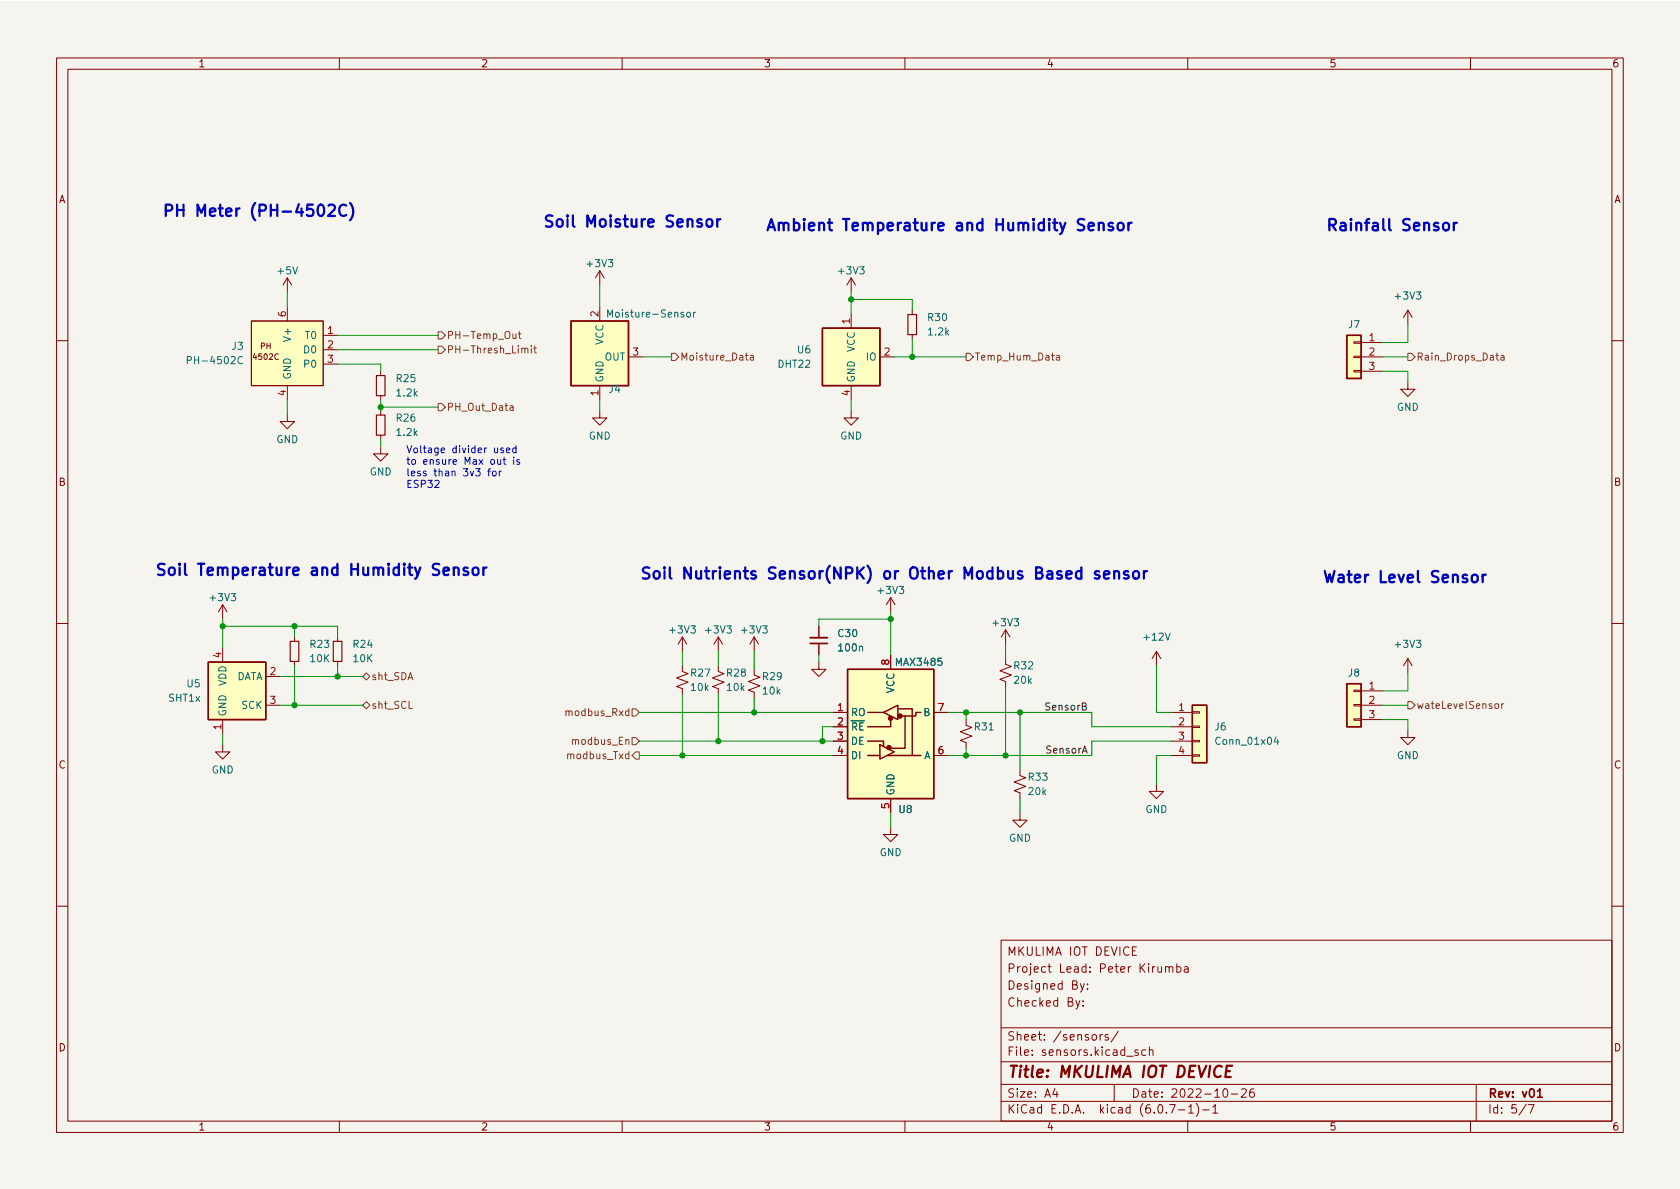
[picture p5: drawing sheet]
<svg xmlns="http://www.w3.org/2000/svg" width="297mm" height="210mm" viewBox="0 0 297 210" stroke-linecap="round" stroke-linejoin="round" font-family="sans-serif">
<path d="M0 .2h297v210.1h-297z" fill="#f5f4ef" stroke="#f5f4ef" stroke-width=".18"/>
<g fill="none" stroke="#840000" stroke-width=".18">
<path d="M10 10.2h277v190.1h-277zM12 12.2h273v186.1h-273zM60 10.2v2M110 10.2v2M160 10.2v2M210 10.2v2M260 10.2v2M44.4 56.8h12.7v11.4h-12.7zM50.8 49.1v2.6M50.8 54.2v2.6M50.8 49.1l-.8 1.3M50.8 49.1l.8 1.3"/>
<path d="M57.1 59.3h2.6M106 47.9v2.5M106 54.2v2.6M106 47.9l-.7 1.2M106 47.9l.8 1.2M150.5 49.1l-.8 1.3M150.5 49.1v2.6M150.5 55.5v2.5M150.5 49.1l.8 1.3M161.3 54.9v.7M161.3 59.2v.7M248.9 54.9v2.5"/>
<path d="M248.9 54.9l-.7 1.2M248.9 54.9l.8 1.2M10 60.2h2M50.8 73.3v1.2h1.3l-1.3 1.3-1.3-1.3h1.3M50.8 68.2v2.5M57.1 61.8h2.6M57.1 64.4h2.6M67.3 79v1.3h1.3l-1.3 1.2-1.3-1.2h1.3M67.3 65.7v.7M67.3 70v.7M67.3 72.6v.8M67.3 77v.7"/>
<path d="M106 72.6v1.3h1.3l-1.3 1.3-1.2-1.3h1.2M106 68.2v2.5M111.1 63.1h2.6M150.5 72.6v1.3h1.3l-1.3 1.3-1.3-1.3h1.3M150.5 68.2v2.5M155.6 63.1h2.5M239.4 65.5h1.3v.3h-1.3zM239.4 63h1.3v.2h-1.3zM239.4 60.4h1.3v.3h-1.3zM240.7 60.6h3.8M240.7 63.1h3.8M240.7 65.7h3.8"/>
<path d="M248.9 67.6v1.2h1.3l-1.3 1.3-1.3-1.3h1.3M285 60.2h2M10 110.2h2M39.4 106.9l-.8 1.3M39.4 106.9v2.6M39.4 114.5v2.6M39.4 106.9l.7 1.3M47 119.6h2.5M52.1 112.6v.8M52.1 117v.7M59.7 112.6v.8M59.7 117v.7"/>
<path d="M120.6 117.7v1l1.1 .4-2.1 .8 2.1 .7-2.1 .8 1 .4v1M120.6 112.6l-.7 1.3M120.6 112.6v2.6M120.6 112.6l.8 1.3M127 117.7v1l1 .4-2 .8 2 .7-2 .8 1 .4v1M127 112.6l-.8 1.3M127 112.6v2.6M127 112.6l.8 1.3M133.3 118.4v1l1.1 .4-2.1 .7 2.1 .8-2.1 .7 1 .4v1M133.3 112.6l-.7 1.3M133.3 112.6v2.6M133.3 112.6l.8 1.3"/>
<path d="M144.8 117.1v1.3h1.2l-1.2 1.2-1.3-1.2h1.3M144.8 110.7v2.1M144.8 113.8v2M157.5 105.7v2.5M157.5 115.8v2.6M157.5 105.7l-.8 1.2M157.5 105.7l.7 1.2M177.8 116.5v1l1 .4-2 .7 2 .8-2 .7 1 .4v1M177.8 111.4l-.8 1.2M177.8 111.4v2.5M177.8 111.4l.8 1.2M204.5 115.2l-.8 1.3"/>
<path d="M204.5 115.2v2.5M204.5 115.2l.7 1.3M248.9 116.5l-.7 1.2M248.9 116.5v2.5M248.9 116.5l.8 1.2M285 110.2h2M39.4 131.7v1.3h1.2l-1.2 1.2-1.3-1.2h1.3M39.4 127.2v2.6M47 124.7h2.5M147.3 126h2.6M147.3 128.5h2.6M147.3 131.1h2.6"/>
<path d="M147.3 133.6h2.6M158.7 125.3h.1M165.1 126h2.5M165.1 133.6h2.5M170.8 127.2v1.1l1 .3-2 .8 2 .8-2 .7 1 .4v1M180.3 136.1v1.1l1.1 .3-2.1 .8 2.1 .8-2.1 .7 1 .4v1M204.5 138.7v1.2h1.2l-1.2 1.3-1.3-1.3h1.3M207 126h3.8M207 128.5h3.8M207 131.1h3.8M207 133.6h3.8M210.8 133.5h1.3v.2h-1.3z"/>
<path d="M210.8 130.9h1.3v.3h-1.3zM210.8 128.4h1.3v.2h-1.3zM210.8 125.9h1.3v.2h-1.3zM239.4 127.1h1.3v.3h-1.3zM239.4 124.6h1.3v.2h-1.3zM239.4 122h1.3v.3h-1.3zM240.7 122.2h3.8M240.7 124.7h3.8M240.7 127.2h3.8M248.9 129.2v1.2h1.3l-1.3 1.3-1.3-1.3h1.3M157.5 146.3v1.3h1.2l-1.2 1.2-1.3-1.2h1.3M157.5 141.2v2.6"/>
<path d="M180.3 143.8v1.2h1.3l-1.3 1.3-1.2-1.3h1.2M10 160.2h2M177 166.3h108v32h-108zM190.2 176.9l.4 1M190.9 176.9l-.5 1.4-.2 .1M191 173.9l.4 1M191.5 177.8v.1M191.5 177v.1M191.7 173.9l-.5 1.4-.2 .1M192.3 174.8v.1M192.3 174v.1M200.2 168.1h.5"/>
<path d="M200.9 167.4h-.7v1.5h.7M204.7 170.9l.1 1h.3l.3-.1M205.4 170.9v1M206.1 171.1l.2-.2 .3 .1 .1 .9M206.1 170.9v1M206.7 171.1l.2-.2 .4 .1 .1 .9M208.1 171l.4-.1 .3 .3v.4l-.2 .3h-.5M208.1 170.4v1.5M209.4 171h.6l.1 .9M210.1 171.3l-.5 .1a.29 .29 0 0 0-.2 .2 .29 .29 0 0 0 .2 .3h.5M285 160.2h2M60 198.3v2"/>
<path d="M110 198.3v2M160 198.3v2M177 194.8h108M177 191.8h108M177 187.8h108M177 181.8h108M186.5 192.5l-.4 1h1M186.9 193v1M194.5 182.9v1M194.9 182.9l-.3 .1-.1 .2M195.9 183l-.3-.1-.2 .2v.3l.5 .1v.4h-.5M197 191.8v3"/>
<path d="M197.7 182.4l-1.3 1.9M199.2 186.8h1.2M201.2 185.7l-.3-.1-.3 .2 .1 .3 .5 .1v.4h-.6M202.6 185.7l-.5-.1-.2 .3v.4l.1 .3h.6M203.2 185.8l.2-.2 .4 .1 .1 .9M203.2 185.1v1.5M206.8 195.3h1l-.7 1.5M208.4 196.3h1.1M210 198.3v2M210.1 195.8l.5-.5v1.5M210.1 196.8h.9M211.5 195.1a1.72 1.72 0 0 1 0 2.3"/>
<path d="M212.6 196.3h1.2M214.4 195.8l.5-.5v1.5M214.4 196.8h.9M216.4 192.6l.2-.1a.81 .81 0 0 1 .6 .7 .81 .81 0 0 1-.3 .8h-.2a.81 .81 0 0 1-.6-.6 .81 .81 0 0 1 .3-.8zM217.7 193.5h1.2M219.5 192.7l.6-.2 .2 .2 .1 .3-1 1h1M221.6 192.5a.59 .59 0 0 0-.7 .7v.5l.2 .3h.4l.2-.1 .1-.5-.2-.2-.4-.1-.3 .3M260 198.3v2M261 191.8v6.5M269.9 195.3l-1.3 1.9M270.2 195.3h1l-.6 1.5"/>
</g>
<path d="M143.3 113.8h3M271.8 193l.5-.5v1.5M271.8 194h.9" fill="none" stroke="#840000" stroke-width=".3"/>
<path d="M216.8 189.4h.7M217.9 188.5h-1l-.2 2h.9" fill="none" stroke="#840000" stroke-width=".4"/>
<path d="M160.5 55.6h1.6v3.6h-1.6zM66.5 66.4h1.6v3.6h-1.6zM66.5 73.4h1.6v3.6h-1.6zM51.3 113.4h1.5v3.6h-1.5zM58.9 113.4h1.6v3.6h-1.6z" fill="none" stroke="#840000" stroke-width=".2"/>
<g fill="#ffffc2" stroke="#ffffc2" stroke-width=".18">
<path d="M149.9 118.4h15.2v22.8h-15.2z"/>
<path d="M238.1 59.3h2.6v7.6h-2.6z"/>
<path d="M210.8 124.7h2.6v10.2h-2.6z"/>
<path d="M238.1 120.9h2.6v7.6h-2.6z"/>
<path d="M44.4 56.8h12.7v11.4h-12.7z"/>
<path d="M145.4 58h10.2v10.2h-10.2z"/>
<path d="M101 56.8h10.1v11.4h-10.1z"/>
<path d="M36.8 117.1h10.2v10.1h-10.2z"/>
</g>
<g fill="none" stroke="#840000" stroke-width=".25">
<path d="M101 56.8h10.1v11.4h-10.1zM145.4 58h10.2v10.2h-10.2zM238.1 59.3h2.6v7.6h-2.6zM36.8 117.1h10.2v10.1h-10.2zM149.9 118.4h15.2v22.8h-15.2zM153.4 131.1h2.8v.6M153.4 133.6h2.2M153.4 126h2.8M155.6 131.7l2.5 1.3-2.5 1.2zM156.2 126l2.5-1.3v2.5zM156.2 131.7v.3M156.8 133.6h6"/>
<path d="M157.5 127.2v1.3h-4.1M158.7 125.3h2.6v8.3M160 126.6v5.7h-2.5M162.8 126h-.9v.6h-2.5M210.8 124.7h2.6v10.2h-2.6zM238.1 120.9h2.6v7.6h-2.6z"/>
</g>
<g fill="#840000" stroke="#840000" stroke-width=".25">
<circle cx="157.2" cy="132.2" r=".36"/>
<circle cx="157.5" cy="127" r=".36"/>
<circle cx="159.1" cy="126.6" r=".36"/>
</g>
<path d="M107.4 56.1v-1.3l.5 .9 .4-.9v1.3M121.5 55.3l.3-.1 .3 .3v.3l-.3 .3-.3-.1-.1-.2zM122.6 55.2v.9M123 55.2l-.4 .3M33.1 63.7h.6l.1-.2v-.3l-.7-.1v1.2M42.9 63.2a.6 .6 0 0 0-.9 .4 .6 .6 0 0 0 .6 .7l.3-.1M225.6 130.3l-.3 .9h.8M225.9 130.8v.8" fill="none" stroke="#006464" stroke-width=".18"/>
<path d="M143.3 112.8h3" fill="none" stroke="#840000" stroke-width=".33"/>
<g fill="none" stroke="#725600" stroke-width=".18">
<path d="M77.5 58.7h.6l.6 .6-.6 .6h-.6zM90.7 59v.8l.3 .1 .2-.1M91.2 59v.9M91.6 59h.5M91.8 58.6v1.1l.3 .2M77.5 71.4h.6l.6 .6-.6 .6h-.6zM77.5 61.2h.6l.6 .6-.6 .7h-.6zM90.2 71.8h.5v.8M90.7 72l-.4 .1-.2 .2 .2 .3 .4-.1M92.3 61.7l.1-.1h.3l.1 .8M92.8 61.8l.2-.2h.3v.8M93.9 61.1v.2"/>
<path d="M93.9 61.6v.8M94.4 61.6h.5M94.5 61.1v1.1l.4 .2M118.7 62.5h.7l.6 .6-.6 .6h-.7zM132.7 62.9h.5v.8M133.2 63.1l-.4 .1-.2 .2 .2 .3 .4-.1M170.8 62.5h.6l.7 .6-.7 .6h-.6zM186.8 62.9h.5v.8M187.3 63.1l-.4 .1-.2 .2 .2 .3 .4-.1M248.9 62.5h.7l.6 .6-.6 .6h-.7zM265.4 62.9h.5v.8M265.9 63.1l-.4 .1-.2 .2 .2 .3 .4-.1"/>
<path d="M64.1 119.6l.7-.6 .6 .6-.6 .7zM64.1 124.7l.7-.6 .6 .6-.6 .6zM111.8 133.6l.6-.6h.6v1.2h-.6zM111.8 125.3h.6l.6 .7-.6 .6h-.6zM111.8 130.4h.6l.6 .7-.6 .6h-.6zM248.9 124.1h.7l.6 .6-.6 .6h-.7zM264.4 124.6l.1-.2 .4 .2 .1 .4-.1 .2-.4 .1-.1-.1zM265.5 124.4v.9M265.9 124.4l-.4 .3"/>
</g>
<g fill="none" stroke="#0000c2" stroke-width=".18">
<path d="M89 79.3l-.3-.1-.2 .2 .1 .2 .4 .1v.3h-.5M89.6 79.6l.6-.1-.1-.2-.4-.1-.1 .2v.6h.5M91.2 79.3l-.3-.1-.3 .3 .2 .5h.4M91.2 78.8v1.3M86.2 83.3h.5M86.7 82.9l-.3 .2v1.1M87.2 83.4l.3-.1 .2 .2v.4l-.2 .3-.3-.1-.1-.2zM88 81.3v.7l.3 .1 .2-.1M88.3 83.3v.9M88.5 81.3v.8M88.6 83.3l-.3 .2M88.9 81.3h.5"/>
<path d="M89.1 80.8v1.1l.3 .2M90.8 80.8v.2M90.8 81.3v.8M91.8 81.3h-.3l-.1 .1v.2l.4 .1v.3h-.4"/>
</g>
<g fill="none" stroke="#0000c2" stroke-width=".4">
<path d="M56.5 36.3a.47 .47 0 0 1 .7 .3 1.03 1.03 0 0 1-.6 1.6 1.33 1.33 0 0 1-.1-1.9zM58.1 36.4l.3-.2h.4a.54 .54 0 0 1 .3 .8l-1.1 1.2h1.2M61.2 36.4a.8 .8 0 0 0-1 0 .8 .8 0 0 0-.2 .9 .75 .75 0 0 0 .4 .8 .75 .75 0 0 0 .8-.1M61.9 35.9a2.29 2.29 0 0 1 0 3.1M125.1 38.9a.54 .54 0 0 1 .9 .2v.6a.54 .54 0 0 1-.6 .4 .54 .54 0 0 1-.5-.4v-.6zM126.8 38.8v1.3M127.4 38.8a.51 .51 0 0 0-.6 .3M194.3 39.6a.5 .5 0 0 1 .8 .1v1M194.3 39.4v1.3M196.8 39.5l-.5-.1-.3 .3 .1 .3 .7 .2v.1v.3l-.2 .1-.6-.1M197.8 39.5a.54 .54 0 0 1 .9 .3v.5a.54 .54 0 0 1-.6 .4 .54 .54 0 0 1-.5-.4v-.5zM199.5 39.4v1.3"/>
<path d="M200.1 39.4a.51 .51 0 0 0-.6 .4M255.3 39.5a.54 .54 0 0 1 .9 .3v.5a.54 .54 0 0 1-.5 .4 .54 .54 0 0 1-.6-.4v-.5zM257.1 39.4v1.3M257.6 39.4a.51 .51 0 0 0-.5 .4M80.2 100.5a.5 .5 0 0 1 .9 .1v1.1M80.2 100.4v1.3M82.7 100.4h-.5l-.3 .2 .1 .3 .7 .2 .1 .2-.1 .3-.2 .1-.6-.1M83.8 100.4a.54 .54 0 0 1 .8 .3v.6a.54 .54 0 0 1-.5 .4 .54 .54 0 0 1-.5-.4v-.6zM85.5 100.4v1.3M86 100.4a.51 .51 0 0 0-.5 .3M194.3 101.1l-.4-.1-.3 .3 .1 .3 .6 .2 .1 .1-.1 .3-.2 .1-.5-.1M195.2 101.7l.9-.2v-.4l-.6-.1-.3 .3 .1 .9 .2 .1 .6-.1"/>
<path d="M197 101.2a.5 .5 0 0 1 .9 .1v1M197 101v1.3M199.5 101.1l-.5-.1-.3 .3 .1 .3 .7 .2 .1 .1-.1 .3-.2 .1-.6-.1M200.5 101.1a.54 .54 0 0 1 .9 .3v.5a.54 .54 0 0 1-.5 .4 .54 .54 0 0 1-.6-.4v-.5zM202.2 101v1.3M202.8 101a.51 .51 0 0 0-.6 .4M260.4 101.7a.54 .54 0 0 1 .9 .3v.6a.54 .54 0 0 1-.5 .4 .54 .54 0 0 1-.6-.4v-.6zM262.1 101.6v1.4M262.7 101.6a.51 .51 0 0 0-.6 .4"/>
</g>
<g fill="none" stroke="#009600" stroke-width=".18">
<path d="M50.8 51.7v2.5M59.7 59.3h17.8M106 50.4v3.8M150.5 51.7v3.8M150.5 53h10.8v1.9M161.3 59.9v3.2M248.9 57.4v3.2h-4.4M50.8 70.7v2.6M59.7 64.4h7.6v1.3M59.7 61.8h17.8M67.3 70.7v1.9M67.3 77.7v1.3"/>
<path d="M67.3 72h10.2M106 70.7v1.9M113.7 63.1h5M150.5 70.7v1.9M158.1 63.1h12.7M244.5 63.1h4.4M244.5 65.7h4.4v1.9M39.4 109.5v5M39.4 110.7h20.3v1.9M49.5 119.6h14.6M52.1 110.7v1.9M52.1 117.7v7"/>
<path d="M59.7 117.7v1.9M120.6 115.2v2.5M127 115.2v2.5M133.3 115.2v3.2M144.8 115.8v1.3M157.5 109.5h-12.7v1.2M157.5 108.2v7.6M177.8 113.9v2.6M204.5 117.7v8.3h2.5M248.9 119v3.2h-4.4M39.4 129.8v1.9M49.5 124.7h14.6"/>
<path d="M113 131.1h34.3M113 133.6h34.3M113 126h34.3M120.6 122.8v10.8M127 122.8v8.3M133.3 123.4v2.6M147.3 128.5h-1.9v2.6M167.6 126h25.4v2.5h14M170.8 126v1.2M170.8 132.3v1.3M177.8 121.5v12.1M180.3 126v10.1"/>
<path d="M207 131.1h-14v2.5h-25.4M207 133.6h-2.5v5.1M244.5 124.7h4.4M244.5 127.2h4.4v2M157.5 143.8v2.5M180.3 141.2v2.6"/>
</g>
<g fill="#009600" stroke="#009600" stroke-width=".18">
<circle cx="170.8" cy="126" r=".46"/>
<circle cx="180.3" cy="126" r=".46"/>
<circle cx="170.8" cy="133.6" r=".46"/>
<circle cx="177.8" cy="133.6" r=".46"/>
<circle cx="52.1" cy="110.7" r=".46"/>
<circle cx="39.4" cy="110.7" r=".46"/>
<circle cx="52.1" cy="124.7" r=".46"/>
<circle cx="59.7" cy="119.6" r=".46"/>
<circle cx="133.3" cy="126" r=".46"/>
<circle cx="145.4" cy="131.1" r=".46"/>
<circle cx="127" cy="131.1" r=".46"/>
<circle cx="120.6" cy="133.6" r=".46"/>
<circle cx="157.5" cy="109.5" r=".46"/>
<circle cx="67.3" cy="72" r=".46"/>
<circle cx="161.3" cy="63.1" r=".46"/>
<circle cx="150.5" cy="53" r=".46"/>
</g>
<g font-size="2.8" fill="#0000c2">
<text x="28.6" y="38.3">PH Meter (PH-4502C)</text>
<text x="95.9" y="40.2">Soil Moisture Sensor</text>
<text x="135.3" y="40.8">Ambient Temperature and Humidity Sensor</text>
<text x="234.3" y="40.8">Rainfall Sensor</text>
<text x="27.3" y="101.8">Soil Temperature and Humidity Sensor</text>
<text x="113" y="102.4">Soil Nutrients Sensor(NPK) or Other Modbus Based sensor</text>
<text x="233.7" y="103.1">Water Level Sensor</text>
</g>
<text font-size="2.8" fill="#840000" x="178" y="190.6">Title: MKULIMA IOT DEVICE</text>
<g font-size="2.1" fill="#840000">
<text x="178" y="172">Project Lead: Peter Kirumba</text>
<text x="178" y="169">MKULIMA IOT DEVICE</text>
<text x="178" y="178">Checked By:</text>
<text x="178" y="175">Designed By:</text>
<text x="178" y="184">Sheet: /sensors/</text>
<text x="178" y="186.7">File: sensors.kicad_sch</text>
<text x="178" y="196.9">KiCad E.D.A. kicad (6.0.7-1)-1</text>
<text x="178" y="194.1">Size: A4</text>
<text x="200" y="194.1">Date: 2022-10-26</text>
<text x="263" y="194.1">Rev: v01</text>
<text x="263" y="196.9">Id: 5/7</text>
</g>
<g font-size="1.8" fill="#840000">
<text x="35" y="11.9">1</text>
<text x="85" y="11.9">2</text>
<text x="135" y="11.9">3</text>
<text x="185" y="11.9">4</text>
<text x="235" y="11.9">5</text>
<text x="285" y="11.9">6</text>
<text x="10.3" y="35.9">A</text>
<text x="285.3" y="35.9">A</text>
<text x="10.3" y="85.9">B</text>
<text x="285.3" y="85.9">B</text>
<text x="10.3" y="135.9">C</text>
<text x="285.3" y="135.9">C</text>
<text x="10.3" y="185.9">D</text>
<text x="285.3" y="185.9">D</text>
<text x="35" y="199.9">1</text>
<text x="85" y="199.9">2</text>
<text x="135" y="199.9">3</text>
<text x="185" y="199.9">4</text>
<text x="235" y="199.9">5</text>
<text x="285" y="199.9">6</text>
</g>
<g font-size="1.8" fill="#006464">
<text x="104" y="47.2">+3V3</text>
<text x="49.2" y="48.5">+5V</text>
<text x="148.4" y="48.5">+3V3</text>
<text x="246.8" y="53">+3V3</text>
<text x="51.4" y="60" transform="rotate(-90 51.4 60)">V+</text>
<text x="54.1" y="59.9">T0</text>
<text x="108.1" y="56.1">Moisture-Sensor</text>
<text x="164.1" y="56.8">R30</text>
<text x="164.2" y="59.3">1.2k</text>
<text x="238.4" y="58">J7</text>
<text x="33.8" y="64.4">PH-4502C</text>
<text x="41" y="61.8">J3</text>
<text x="53.9" y="62.5">D0</text>
<text x="54" y="65">P0</text>
<text x="106.7" y="61" transform="rotate(-90 106.7 61)">VCC</text>
<text x="106.9" y="63.7">OUT</text>
<text x="137.6" y="65">DHT22</text>
<text x="141" y="62.5">U6</text>
<text x="151.1" y="62.3" transform="rotate(-90 151.1 62.3)">VCC</text>
<text x="153.2" y="63.7">IO</text>
<text x="51.4" y="67.2" transform="rotate(-90 51.4 67.2)">GND</text>
<text x="70.2" y="67.6">R25</text>
<text x="70.2" y="70.1">1.2k</text>
<text x="106.7" y="67.7" transform="rotate(-90 106.7 67.7)">GND</text>
<text x="107.7" y="69.5">J4</text>
<text x="151.1" y="67.7" transform="rotate(-90 151.1 67.7)">GND</text>
<text x="70.2" y="74.5">R26</text>
<text x="70.2" y="77.1">1.2k</text>
<text x="104.1" y="77.7">GND</text>
<text x="148.5" y="77.7">GND</text>
<text x="247" y="72.6">GND</text>
<text x="48.8" y="78.4">GND</text>
<text x="65.3" y="84.1">GND</text>
<text x="37.3" y="106.3">+3V3</text>
<text x="155.4" y="105">+3V3</text>
<text x="118.6" y="112">+3V3</text>
<text x="124.9" y="112">+3V3</text>
<text x="131.3" y="112">+3V3</text>
<text x="148.3" y="112.6">C30</text>
<text x="175.7" y="110.7">+3V3</text>
<text x="202.4" y="113.3">+12V</text>
<text x="54.9" y="114.5">R23</text>
<text x="54.9" y="117.1">10K</text>
<text x="62.5" y="114.5">R24</text>
<text x="62.5" y="117.1">10K</text>
<text x="122.2" y="119.6">R27</text>
<text x="128.6" y="119.6">R28</text>
<text x="148.4" y="115.2">100n</text>
<text x="158.6" y="117.7">MAX3485</text>
<text x="179.4" y="118.4">R32</text>
<text x="238.4" y="119.6">J8</text>
<text x="246.8" y="114.5">+3V3</text>
<text x="29.9" y="124.1">SHT1x</text>
<text x="33.1" y="121.5">U5</text>
<text x="40" y="121.3" transform="rotate(-90 40 121.3)">VDD</text>
<text x="41.6" y="120.3">DATA</text>
<text x="42.7" y="125.3">SCK</text>
<text x="122.2" y="122.2">10k</text>
<text x="128.6" y="122.2">10k</text>
<text x="134.9" y="120.3">R29</text>
<text x="134.9" y="122.8">10k</text>
<text x="158.1" y="122.6" transform="rotate(-90 158.1 122.6)">VCC</text>
<text x="179.4" y="120.9">20k</text>
<text x="40" y="126.7" transform="rotate(-90 40 126.7)">GND</text>
<text x="150.4" y="126.6">RO</text>
<text x="150.4" y="129.2">~{RE}</text>
<text x="150.4" y="131.7">DE</text>
<text x="163.3" y="126.6">B</text>
<text x="172.4" y="129.2">R31</text>
<text x="214.8" y="129.2">J6</text>
<text x="215.3" y="131.7">Conn_01x04</text>
<text x="37.4" y="136.8">GND</text>
<text x="150.4" y="134.2">DI</text>
<text x="163.3" y="134.2">A</text>
<text x="247" y="134.2">GND</text>
<text x="158.1" y="140.7" transform="rotate(-90 158.1 140.7)">GND</text>
<text x="159" y="143.8">U8</text>
<text x="181.9" y="138">R33</text>
<text x="181.9" y="140.6">20k</text>
<text x="202.5" y="143.8">GND</text>
<text x="178.4" y="148.8">GND</text>
<text x="155.5" y="151.4">GND</text>
</g>
<g font-size="1.8" fill="#a90000">
<text x="50.5" y="56" transform="rotate(-90 50.5 56)">6</text>
<text x="57.9" y="59">1</text>
<text x="105.8" y="56" transform="rotate(-90 105.8 56)">2</text>
<text x="150.2" y="57.3" transform="rotate(-90 150.2 57.3)">1</text>
<text x="57.9" y="61.6">2</text>
<text x="57.9" y="64.1">3</text>
<text x="111.9" y="62.9">3</text>
<text x="156.4" y="62.9">2</text>
<text x="242.1" y="60.3">1</text>
<text x="242.1" y="62.9">2</text>
<text x="242.1" y="65.4">3</text>
<text x="50.5" y="70" transform="rotate(-90 50.5 70)">4</text>
<text x="105.8" y="70" transform="rotate(-90 105.8 70)">1</text>
<text x="150.2" y="70" transform="rotate(-90 150.2 70)">4</text>
<text x="39.1" y="116.3" transform="rotate(-90 39.1 116.3)">4</text>
<text x="47.8" y="119.4">2</text>
<text x="157.2" y="117.6" transform="rotate(-90 157.2 117.6)">8</text>
<text x="47.8" y="124.5">3</text>
<text x="148.1" y="125.7">1</text>
<text x="165.9" y="125.7">7</text>
<text x="208.4" y="125.7">1</text>
<text x="242.1" y="121.9">1</text>
<text x="242.1" y="124.5">2</text>
<text x="39.1" y="129" transform="rotate(-90 39.1 129)">1</text>
<text x="148.1" y="128.3">2</text>
<text x="148.1" y="130.8">3</text>
<text x="208.4" y="128.3">2</text>
<text x="208.4" y="130.8">3</text>
<text x="242.1" y="127">3</text>
<text x="148.1" y="133.3">4</text>
<text x="165.9" y="133.3">6</text>
<text x="208.4" y="133.3">4</text>
<text x="157.2" y="143" transform="rotate(-90 157.2 143)">5</text>
</g>
<g font-size="1.8" fill="#725600">
<text x="78.9" y="59.9">PH-Temp_Out</text>
<text x="78.9" y="62.5">PH-Thresh_Limit</text>
<text x="120.2" y="63.7">Moisture_Data</text>
<text x="172.3" y="63.7">Temp_Hum_Data</text>
<text x="250.4" y="63.7">Rain_Drops_Data</text>
<text x="78.9" y="72.6">PH_Out_Data</text>
<text x="65.6" y="120.3">sht_SDA</text>
<text x="65.6" y="125.3">sht_SCL</text>
<text x="250.4" y="125.3">wateLevelSensor</text>
<text x="100.4" y="126.6">modbus_Rxd</text>
<text x="101.4" y="131.7">modbus_En</text>
<text x="100.6" y="134.2">modbus_Txd</text>
</g>
<g font-size="1.8" fill="#0000c2">
<text x="71.8" y="80.1">Voltage divider used</text>
<text x="71.8" y="82.2">to ensure Max out is</text>
<text x="71.8" y="84.2">less than 3v3 for</text>
<text x="71.8" y="86.3">ESP32</text>
</g>
<g font-size="1.8" fill="#0f0f0f">
<text x="185.1" y="125.6">SensorB</text>
<text x="185.1" y="133.2">SensorA</text>
</g>
<g font-size="1.4" fill="#840000">
<text x="44.9" y="63.6">4502C</text>
<text x="46" y="61.7">PH</text>
</g>
</svg>
